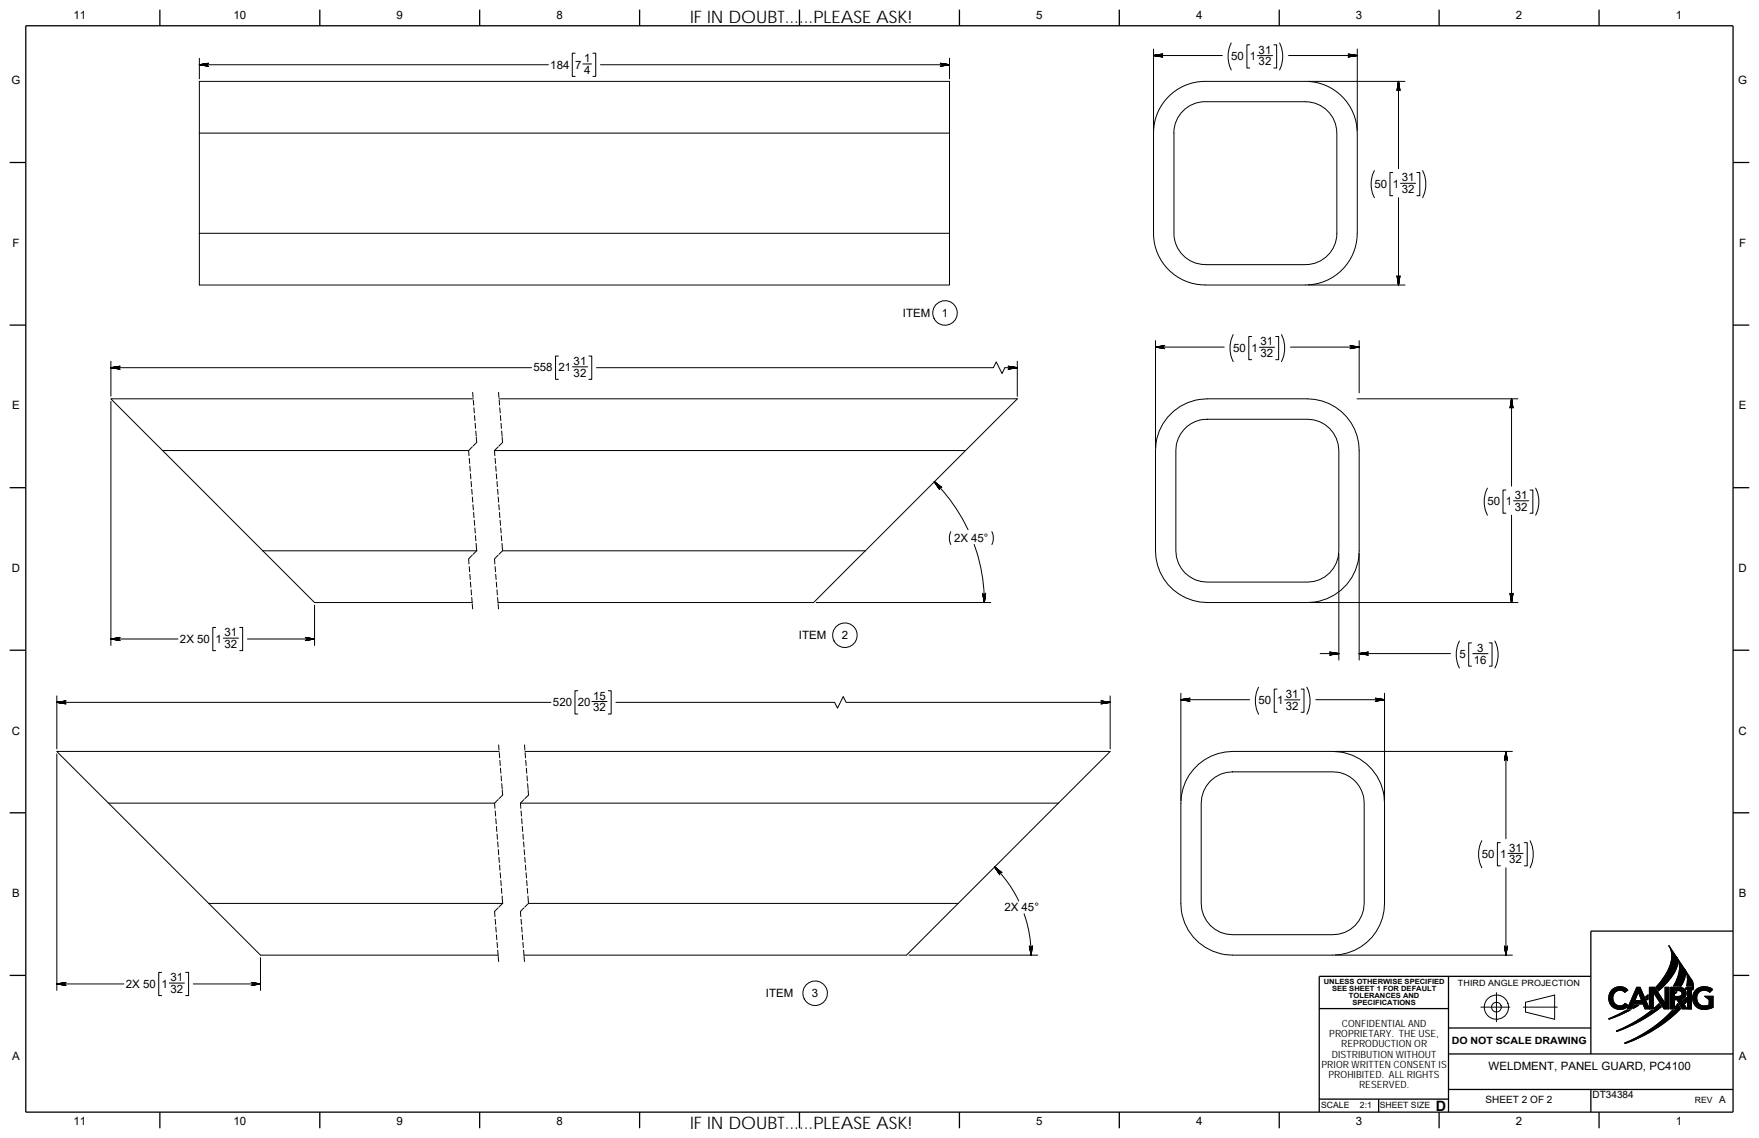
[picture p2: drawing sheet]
<svg xmlns="http://www.w3.org/2000/svg" width="432mm" height="279mm" viewBox="0 0 432 279" stroke-linecap="round" stroke-linejoin="round" font-family="sans-serif">
<g fill="none" stroke="#000" stroke-width=".32">
<path d="M6.3 6.3h419.1v266.7h-419.1zM39.2 2.4v3.9M78.5 2.4v3.9M117.8 2.4v3.9M157 2.4v3.9M196.3 2.4v3.9M235.5 2.4v3.9M274.8 2.4v3.9M314 2.4v3.9M353.3 2.4v3.9M392.5 2.4v3.9M2.4 39.9h3.9"/>
<path d="M425.4 39.9h4M2.4 79.8h3.9M425.4 79.8h4M2.4 119.7h3.9M425.4 119.7h4M6.3 139.7h.1M425.4 139.7h.1M2.4 159.6h3.9M425.4 159.6h4M2.4 199.6h3.9M425.4 199.6h4M2.4 239.5h3.9"/>
<path d="M355.6 239.7v33.3M390.5 239.7h-66.7v33.3M425.4 228.6h-34.9v30.2M425.4 239.5h4M323.8 247.6h31.8M355.6 258.8h69.8M355.6 252.4h34.9M39.2 273v4M78.5 273v4M117.8 273v4M157 273v4M196.3 273v4"/>
<path d="M235.5 273v4M274.8 273v4M314 273v4M323.8 269.9h31.8M338.4 269.9v3.1M353.3 273v4M355.6 267.5h69.8M390.5 267.5v5.5M392.5 273v4"/>
</g>
<g fill="none" stroke="#000" stroke-width=".25">
<path d="M48.9 14.3v5M48.9 15.9h85.7M141.2 13.1h-.7v5.7h.7M143.1 15.7h2.1M145.5 13.1h.7v5.7h-.7M147.4 15.9h85.7M233.1 14.3v5M283.2 13.6h16.9M283.2 12v20M302.2 10.5a7.5 7.5 0 0 0 0 6.7M306.8 11h-.7v5.7h.7M308.7 13.7h3.7"/>
<path d="M312.7 11h.7v5.7h-.7M314.1 10.5a7.5 7.5 0 0 1 0 6.7M316.3 13.6h16.9M321.1 20h23.8M333.2 12v20M343.3 20v21.4M48.9 32.7v-12.7h184.2v12.7M48.9 32.7v24.6M48.9 32.7h184.2M233.1 32.7v24.6M283.2 32.7a12.7 12.7 0 0 1 12.7-12.7h24.6a12.7 12.7 0 0 1 12.7 12.7v24.6a12.7 12.7 0 0 1-12.7 12.7h-24.6a12.7 12.7 0 0 1-12.7-12.7v-24.6M288.2 32.7a7.7 7.7 0 0 1 7.7-7.7h24.6a7.7 7.7 0 0 1 7.7 7.7v24.6a7.7 7.7 0 0 1-7.7 7.7h-24.6"/>
<path d="M288.2 32.7v24.6a7.7 7.7 0 0 0 7.7 7.6M48.9 57.3v12.7h184.2v-12.7M48.9 57.3h184.2M337.4 41.9a7.3 7.3 0 0 0 0 6.6M341.9 42.4h-.7v5.6h.7M343.3 48.5v21.5M343.8 45h3.7M347.8 42.4h.7v5.6h-.7M349.2 41.9a7.4 7.4 0 0 1 0 6.6M321.1 70h23.8M27.2 98.6v59.9M27.2 88.7v8.6"/>
<path d="M27.2 90.3h103.3M116 96.3l.1 1.3M116.2 97.9h-89l12.7 12.7M116.2 98.2l.1 1.3M122.4 96.3l.1 1.3M122.5 97.9h127.2l-12.7 12.7M122.5 98.2l.1 1.3M137.1 87.4h-.7v5.7h.7M140.5 90.1h3.8M144.5 87.4h.8v5.7h-.8M146.4 90.3h97.5l.7-1.4 1.4 2.8 .7-1.4h3M249.7 88.7v8.6"/>
<path d="M283.7 83.6v26.4M283.7 85.2h16.8M302.7 82.1a7.4 7.4 0 0 0 0 6.7M307.3 82.6h-.7v5.7h.7M309.1 85.3h3.8M313.2 82.6h.7v5.7h-.7M314.6 82.1a7.4 7.4 0 0 1 0 6.7M316.8 85.2h16.9M333.1 97.9h39.5M333.7 83.6v12.9M371.1 97.9v21.5M39.9 110.6l24.6 24.6"/>
<path d="M39.9 110.6h75.1M115.2 112.5l.1 1.3M115.3 114.4l.1 1.3M115.5 116.3l.1 1.3M115.7 118.2v1.3M115.9 109.7l-.9 .9 .1 1.3M116.3 100.1l.1 1.3M116.5 102l.1 1.3M116.6 103.9l.1 1.3M116.8 105.8l.1 1.3M116.9 107.4l.1 1.2-.9 .9M121.4 110.6h115.6"/>
<path d="M121.5 112.5l.1 1.3M121.7 114.4l.1 1.3M121.8 116.3l.1 1.3M122 118.2l.1 1.3M122.3 109.7l-.9 .9 .1 1.3M122.7 100.1l.1 1.3M122.8 102l.1 1.3M123 103.9l.1 1.3M123.1 105.8l.2 1.3M123.3 107.4l.1 1.2-.9 .9M229.4 118.3a42 42 0 0 1 8.2 11.8M237 110.6l-24.6 24.6"/>
<path d="M286.9 102.1a12.8 12.8 0 0 1 9.5-4.2h24.6a12.7 12.7 0 0 1 12.7 12.7v24.6a12.7 12.7 0 0 1-12.7 12.7h-24.6a12.7 12.7 0 0 1-12.7-12.7v-24.6a12.6 12.6 0 0 1 3.2-8.5zM290.9 105.2a7.6 7.6 0 0 1 5.5-2.3h24.6a7.7 7.7 0 0 1 7.7 7.7v24.6a7.7 7.7 0 0 1-7.7 7.7h-24.6a7.7 7.7 0 0 1-7.8-7.7v-24.6a7.7 7.7 0 0 1 2.3-5.4zM365.1 119.8a7.4 7.4 0 0 0 0 6.7M377 119.8a7.4 7.4 0 0 1 0 6.7M64.5 135.2l12.7 12.7h38.7l-.1-1.2M64.5 135.2h52.5M115.2 139.1l.1 1.3M115.8 120.1l.1 1.3M115.9 136.3l-.9 .9 .1 1.3M116 122l.1 1.3M116.1 123.9l.1 1.3M116.3 125.8l.1 1.3"/>
<path d="M116.4 127.7l.1 1.3M116.6 129.6l.1 1.3M116.7 131.5l.1 1.3M116.9 133.4l.1 1.8-.9 .9M121.5 139.1l.1 1.3M122.2 120.1l.1 1.3M122.3 136.3l-.9 .9 .1 1.3M122.3 122l.1 1.3M122.4 123.9l.2 1.3M122.6 125.8l.1 1.3M122.8 127.7l.1 1.3M122.9 129.6l.1 1.3"/>
<path d="M123.1 131.5l.1 1.3M123.2 133.4l.2 1.8-.9 .9M123.4 135.2h89M212.4 135.2l-12.7 12.7h-77.4l-.1-1.2M233.4 130.5l-.3 1.4v1l.3 .8M239.1 133.7a41.8 41.8 0 0 1 2.5 14.2M243.5 130.5l.4 1.4-.4 1.8M328.7 135.9v26.2M333.7 135.9v26.2M369.7 120.3h-.7v5.7h.7M371.1 126.5v21.4M371.5 123h3.8"/>
<path d="M375.6 120.3h.7v5.7h-.7M27.2 156.9h16.5M52.9 154.1h-.7v5.6h.7M54.8 156.7h3.7M58.8 154.1h.8v5.6h-.8M60.7 156.9h16.5M77.2 148.6v9.9M115.3 141l.1 1.3M115.5 142.9l.1 1.3M115.7 144.8v1.3M115.9 148.3l.1 1.2M121.7 141l.1 1.3"/>
<path d="M121.8 142.9l.1 1.3M122 144.8l.1 1.3M122.3 148.3l.1 1.2M200.4 147.9h42.8M321.6 147.9h51M358.2 157.4a7.5 7.5 0 0 0 0 6.6M361.2 157.8h-.7v5.8h.7M365.6 157.8h.7v5.8h-.7M367 157.4a7.3 7.3 0 0 1 0 6.6M13.9 172.4h121.4M13.9 170.9v13M141.8 169.6h-.7v5.7h.7"/>
<path d="M145.3 172.2h3.7M149.3 169.6h.7v5.7h-.7M151.2 172.4h53.7l.7 1.5 1.4-2.9 .7 1.4h64.8M272.5 170.9v13M289.9 170.2v26.4M289.9 171.8h16.8M308.9 168.7a7.4 7.4 0 0 0 0 6.7M313.5 169.2h-.7v5.7h.7M315.4 171.8h3.7M319.4 169.2h.7v5.7h-.7M320.8 168.7a7.3 7.3 0 0 1 0 6.7M323 171.8h16.9"/>
<path d="M324.1 160.5h4.6M333.7 160.5h22.4M339.9 170.2v26.4M361.5 160.5h3.8M13.9 185.1v58.1M26.6 197.2l24.6 24.6M26.6 197.2h94.8M121.4 197.2l.1 1.3M121.6 199.1l.1 1.3M122.3 196.3l-.9 .9M122.4 182.9l.1 1.3M122.5 184.5h-108.6l12.7 12.7"/>
<path d="M122.6 184.8l.1 1.3M122.7 186.7l.1 1.3M122.9 188.6l.1 1.2M123 190.5l.1 1.2M123.2 192.4l.1 1.3M123.3 193.9l.1 1.3M123.4 195.2l-.9 .9M127.8 197.2h132M127.8 197.2v1.3M127.9 199.1l.1 1.3M128.7 196.3l-.9 .9M128.8 182.9v1.3"/>
<path d="M128.9 184.5h143.6l-12.7 12.7M128.9 184.8l.1 1.3M129.1 186.7l.1 1.3M129.2 188.6l.1 1.2M129.4 190.5l.1 1.2M129.5 192.4l.1 1.3M129.6 193.9l.2 1.3M129.8 195.2l-1 .9M259.8 197.2l-24.6 24.6M294.3 187.6a12.9 12.9 0 0 1 8.3-3.1h24.6a12.7 12.7 0 0 1 12.7 12.7v24.6a12.7 12.7 0 0 1-12.7 12.7h-24.6a12.7 12.7 0 0 1-12.7-12.7v-24.6a12.6 12.6 0 0 1 4.4-9.6zM297.1 191.7a7.6 7.6 0 0 1 5.5-2.2h24.6a7.7 7.7 0 0 1 7.7 7.7v24.6a7.7 7.7 0 0 1-7.7 7.7h-24.6a7.7 7.7 0 0 1-7.7-7.7v-24.6a7.7 7.7 0 0 1 2.2-5.5zM327.8 184.5h43.5"/>
<path d="M369.7 184.5v21.5M121.7 201l.1 1.3M121.9 202.9l.1 1.3M122 204.8l.1 1.3M122.2 206.7l.1 1.3M122.3 208.6l.1 1.3M122.5 210.5l.1 1.3M122.6 212.4l.1 1.3M122.8 214.3l.1 1.3M122.9 216.2l.1 1.2M123.1 218.1l.1 1.3M123.3 220l.1 1.8"/>
<path d="M128.1 201l.1 1.3M128.2 202.9l.1 1.3M128.4 204.8l.1 1.3M128.5 206.7l.1 1.3M128.7 208.6l.1 1.3M128.8 210.5l.1 1.3M129 212.4l.1 1.3M129.1 214.3l.1 1.3M129.3 216.2l.1 1.2M129.4 218.1l.1 1.3M129.6 220l.2 1.8M244.2 212.9a30.4 30.4 0 0 1 5.9 8.3"/>
<path d="M363.7 206.4a7.4 7.4 0 0 0 0 6.7M368.3 206.9h-.7v5.7h.7M369.7 213.1v21.4M370.2 209.5h3.7M374.2 206.9h.7v5.7h-.7M375.6 206.4a7.4 7.4 0 0 1 0 6.7M39.7 238.7h-.7v5.7h.7M45.6 238.7h.7v5.7h-.7M51.2 221.8l12.7 12.7h58.4M51.2 221.8h72.2M63.9 235.1v8.1M121.4 223.8l.1 1.2"/>
<path d="M121.6 225.7l.1 1.2M121.7 227.6l.1 1.3M121.9 229.5l.1 1.2M122 231.4l.1 1.2M122.2 233.3l.1 1.2M122.3 222.9l-.9 .9M122.3 234.8l.1 1.3M123.4 221.8l-.9 .9M127.8 223.8v1.2M127.9 225.7l.1 1.2M128.1 227.6l.1 1.3M128.2 229.5l.1 1.2"/>
<path d="M128.4 231.4l.1 1.2M128.5 233.3l.1 1.2M128.7 222.9l-.9 .9M128.7 234.8l.1 1.3M129.8 221.8h105.4M129.8 221.8l-1 .9M223.2 234.5h31.5M235.2 221.8l-12.7 12.7h-93.9M251.4 224.4a30.5 30.5 0 0 1 1.7 10.1M327.8 234.5h43.5M409.7 232.2l1.8 2.7 .3 .7a4.5 4.5 0 0 1-1.1 3.7l-1.3 1.7-2.3 2.3-.6-.9a13.7 13.7 0 0 0 3.9-7.3 4.4 4.4 0 0 0-.7-2.9zM411.5 234.9l1.9 2.8a4 4 0 0 1-.8 4.4h-1.8a6.9 6.9 0 0 0 .7-7.1z"/>
<path d="M413.5 238l2 3 .2 1-.2 1v-.9h-1.5a5.2 5.2 0 0 0-.5-4.1zM13.9 241.6h16.5M41.6 241.4h3.7M47.5 241.6h16.4M363.5 247.3h7.1M367.3 243.7v7.1M374 247.3h8.3M374.5 246.1l7.1-1.8v6l-7.1-1.8zM394.9 250.1l4.3-2.1h.9l-3.3 1.6-1.8 .6zM395.5 243.3a2.95 2.95 0 0 1 2.9-1l1.2 .8-.7 .5-.7-.4h-.9l-1.1 .7a2.2 2.2 0 0 0 .1 2.3l.4 .5 .6 .3 1-.1 .6-.6 .8 .6a2.72 2.72 0 0 1-3.1 .7 2.72 2.72 0 0 1-1.7-2.6l.1-.7zM396.8 253.1a35.6 35.6 0 0 0 8.7-5.1h.6v-.6l1.2-1 .5 .8a36.6 36.6 0 0 1-10.9 6zM398.8 256.1a32.8 32.8 0 0 0 11.8-8.1h.7a1.97 1.97 0 0 1 .6-1.6l.6 1.3a35.8 35.8 0 0 1-13.6 8.5z"/>
<path d="M401.2 246.8h1.1l-1.4 .8zM401.8 242.4h.8l2.3 5.3v-5.3h1.3l2.5 3.9v-3.9h1v5.3h-1.2l-2.6-4.1-.1 4.1h-2l-.5-1.2h-2.3l-.5 1.2h-1zM402.2 243.5l.8 2.2h-1.7zM404 244.8l.6-.5v1l-.3 .2zM405.8 243.6h.1M410.1 242.4h2.5l1 .6 .3 .6-.1 1-.5 .5-.6 .3 1.4 2.3h-1.2l-1.2-2.3h-.7v2.3h-.9zM411 243.2l1.6 .2 .3 .4-.1 .5-.6 .3h-1.2zM411.3 243.5h.3l-.3 .4zM413.2 245.6l.7-.7v1.1l-.2 .4zM413.9 242.4v.5zM414.3 242.4h.9v5.3h-.9zM416.1 243.3a3.2 3.2 0 0 1 4.3-.4l-.7 .7a1.9 1.9 0 0 0-2-.4l-.8 .6a2.14 2.14 0 0 0 0 2.5l1 .7 1.6-.3 .1-1.3-1.1-.8h2v2.7a3.6 3.6 0 0 1-4-.1 2.7 2.7 0 0 1-1-2.2l.1-.7z"/>
<circle cx="232" cy="76.8" r="3"/>
<circle cx="207.4" cy="156" r="3"/>
<circle cx="200.1" cy="243.9" r="3"/>
<circle cx="367.3" cy="247.3" r="2.98"/>
<circle cx="367.3" cy="247.3" r="1.2"/>
</g>
<g fill="#000" stroke="#000" stroke-width=".25">
<path d="M330.9 13.3l2.3 .3zM283.7 85.2l2.2 .4zM331.4 85.6l2.3-.4z"/>
<path d="M48.9 15.9l2.3-.4z" fill-rule="evenodd"/>
<path d="M48.9 15.9l2.2-.3z" fill-rule="evenodd"/>
<path d="M48.9 15.9l2.1-.3z" fill-rule="evenodd"/>
<path d="M48.9 15.9l2-.2z" fill-rule="evenodd"/>
<path d="M48.9 15.9l2-.1v.2z" fill-rule="evenodd"/>
<path d="M48.9 15.9l2 .2z" fill-rule="evenodd"/>
<path d="M48.9 15.9l2.1 .3z" fill-rule="evenodd"/>
<path d="M48.9 15.9l2.2 .3z" fill-rule="evenodd"/>
<path d="M48.9 15.9l2.3 .4z" fill-rule="evenodd"/>
<path d="M230.8 16.3l2.3-.4z" fill-rule="evenodd"/>
<path d="M230.9 16.2l2.2-.3z" fill-rule="evenodd"/>
<path d="M231.1 16.1l2-.2-2.1 .3z" fill-rule="evenodd"/>
<path d="M231.2 16l1.9-.1-2 .2z" fill-rule="evenodd"/>
<path d="M231.2 15.8l1.9 .1-1.9 .1z" fill-rule="evenodd"/>
<path d="M231.1 15.7l2 .2z" fill-rule="evenodd"/>
<path d="M231 15.6l2.1 .3z" fill-rule="evenodd"/>
<path d="M230.9 15.6l2.2 .3z" fill-rule="evenodd"/>
<path d="M230.8 15.5l2.3 .4z" fill-rule="evenodd"/>
<path d="M283.2 13.6l2.3-.3z" fill-rule="evenodd"/>
<path d="M283.2 13.6l2.1-.3z" fill-rule="evenodd"/>
<path d="M283.2 13.6l2-.3z" fill-rule="evenodd"/>
<path d="M283.2 13.6l2-.2z" fill-rule="evenodd"/>
<path d="M283.2 13.6h1.9v.1z" fill-rule="evenodd"/>
<path d="M283.2 13.6l2 .2z" fill-rule="evenodd"/>
<path d="M283.2 13.6l2 .3z" fill-rule="evenodd"/>
<path d="M283.2 13.6l2.1 .4z" fill-rule="evenodd"/>
<path d="M283.2 13.6l2.3 .4z" fill-rule="evenodd"/>
<path d="M330.9 14l2.3-.4z" fill-rule="evenodd"/>
<path d="M331 14l2.2-.4z" fill-rule="evenodd"/>
<path d="M331.2 13.8l2-.2-2.1 .3z" fill-rule="evenodd"/>
<path d="M331.3 13.7l1.9-.1z" fill-rule="evenodd"/>
<path d="M331.3 13.6h1.9l-1.9 .1z" fill-rule="evenodd"/>
<path d="M331.2 13.4l2 .2z" fill-rule="evenodd"/>
<path d="M331.1 13.3l2.1 .3z" fill-rule="evenodd"/>
<path d="M331 13.3l2.2 .3z" fill-rule="evenodd"/>
<path d="M343.3 20l.4 2.3z" fill-rule="evenodd"/>
<path d="M343.3 20l.3 2.1z" fill-rule="evenodd"/>
<path d="M343.3 20l.3 2z" fill-rule="evenodd"/>
<path d="M343.3 20l.2 1.9z" fill-rule="evenodd"/>
<path d="M343.3 20l.1 1.9h-.2z" fill-rule="evenodd"/>
<path d="M343.3 20l-.2 1.9z" fill-rule="evenodd"/>
<path d="M343.3 20l-.3 2z" fill-rule="evenodd"/>
<path d="M343.3 20l-.3 2.1z" fill-rule="evenodd"/>
<path d="M343.3 20l-.4 2.3z" fill-rule="evenodd"/>
<path d="M342.9 67.7l.4 2.3z" fill-rule="evenodd"/>
<path d="M343 67.8l.3 2.2z" fill-rule="evenodd"/>
<path d="M343 67.9l.3 2.1z" fill-rule="evenodd"/>
<path d="M343.1 68l.2 2z" fill-rule="evenodd"/>
<path d="M343.2 68.1h.2l-.1 1.9z" fill-rule="evenodd"/>
<path d="M343.4 68.1l-.1 1.9z" fill-rule="evenodd"/>
<path d="M343.5 68l.1-.1-.3 2.1z" fill-rule="evenodd"/>
<path d="M343.6 67.8l-.3 2.2z" fill-rule="evenodd"/>
<path d="M343.7 67.7l-.4 2.3z" fill-rule="evenodd"/>
<path d="M27.2 90.3l2.3-.4z" fill-rule="evenodd"/>
<path d="M27.2 90.3l2.2-.4z" fill-rule="evenodd"/>
<path d="M27.2 90.3l2.1-.3z" fill-rule="evenodd"/>
<path d="M27.2 90.3l2-.2z" fill-rule="evenodd"/>
<path d="M27.2 90.3l1.9-.1v.1z" fill-rule="evenodd"/>
<path d="M27.2 90.3l2 .2z" fill-rule="evenodd"/>
<path d="M27.2 90.3l2.1 .3z" fill-rule="evenodd"/>
<path d="M27.2 90.3l2.2 .3z" fill-rule="evenodd"/>
<path d="M27.2 90.3l2.3 .4z" fill-rule="evenodd"/>
<path d="M247.4 90.7l2.3-.4z" fill-rule="evenodd"/>
<path d="M247.6 90.6l2.1-.3z" fill-rule="evenodd"/>
<path d="M247.7 90.6l2-.3z" fill-rule="evenodd"/>
<path d="M247.8 90.3h1.9l-1.9 .2z" fill-rule="evenodd"/>
<path d="M247.8 90.2l1.9 .1h-1.9z" fill-rule="evenodd"/>
<path d="M247.8 90.1l1.9 .2z" fill-rule="evenodd"/>
<path d="M247.7 90l2 .3z" fill-rule="evenodd"/>
<path d="M247.6 89.9l2.1 .4z" fill-rule="evenodd"/>
<path d="M247.4 89.9l2.3 .4z" fill-rule="evenodd"/>
<path d="M283.7 85.2l2.2-.4z" fill-rule="evenodd"/>
<path d="M283.7 85.2l2.1-.3z" fill-rule="evenodd"/>
<path d="M283.7 85.2l2-.3z" fill-rule="evenodd"/>
<path d="M283.7 85.2l1.9-.2v.2z" fill-rule="evenodd"/>
<path d="M283.7 85.2l1.9 .1z" fill-rule="evenodd"/>
<path d="M283.7 85.2l1.9 .2z" fill-rule="evenodd"/>
<path d="M283.7 85.2l2 .3z" fill-rule="evenodd"/>
<path d="M283.7 85.2l2.1 .4z" fill-rule="evenodd"/>
<path d="M331.5 85.6l2.2-.4z" fill-rule="evenodd"/>
<path d="M331.7 85.4l2-.2-2.1 .3z" fill-rule="evenodd"/>
<path d="M331.7 85.3l2-.1-2 .2z" fill-rule="evenodd"/>
<path d="M331.7 85.2h2z" fill-rule="evenodd"/>
<path d="M331.7 85l2 .2h-2z" fill-rule="evenodd"/>
<path d="M331.6 84.9l2.1 .3z" fill-rule="evenodd"/>
<path d="M331.5 84.9l2.2 .3z" fill-rule="evenodd"/>
<path d="M331.4 84.8l2.3 .4z" fill-rule="evenodd"/>
<path d="M371.1 97.9l.3 2.3z" fill-rule="evenodd"/>
<path d="M371.1 97.9l.3 2.2z" fill-rule="evenodd"/>
<path d="M371.1 97.9l.2 2.1z" fill-rule="evenodd"/>
<path d="M371.1 97.9l.1 2z" fill-rule="evenodd"/>
<path d="M371.1 97.9v2h-.1z" fill-rule="evenodd"/>
<path d="M371.1 97.9l-.2 2z" fill-rule="evenodd"/>
<path d="M371.1 97.9l-.3 2.1z" fill-rule="evenodd"/>
<path d="M371.1 97.9l-.4 2.2z" fill-rule="evenodd"/>
<path d="M371.1 97.9l-.4 2.3z" fill-rule="evenodd"/>
<path d="M229.4 118.3l1.8 1.4z" fill-rule="evenodd"/>
<path d="M229.4 118.3l1.7 1.3z" fill-rule="evenodd"/>
<path d="M229.4 118.3l1.6 1.3z" fill-rule="evenodd"/>
<path d="M229.4 118.3l1.4 1.3z" fill-rule="evenodd"/>
<path d="M229.4 118.3l1.3 1.3-.1 .1z" fill-rule="evenodd"/>
<path d="M229.4 118.3l1.2 1.5z" fill-rule="evenodd"/>
<path d="M229.4 118.3l1.2 1.7z" fill-rule="evenodd"/>
<path d="M229.4 118.3l1.2 1.8z" fill-rule="evenodd"/>
<path d="M229.4 118.3l1.3 1.9z" fill-rule="evenodd"/>
<path d="M27.2 156.9l2.3-.4z" fill-rule="evenodd"/>
<path d="M27.2 156.9l2.2-.4z" fill-rule="evenodd"/>
<path d="M27.2 156.9l2.1-.3z" fill-rule="evenodd"/>
<path d="M27.2 156.9l2-.2z" fill-rule="evenodd"/>
<path d="M27.2 156.9l1.9-.1v.2z" fill-rule="evenodd"/>
<path d="M27.2 156.9l2 .2z" fill-rule="evenodd"/>
<path d="M27.2 156.9l2.1 .3z" fill-rule="evenodd"/>
<path d="M27.2 156.9l2.2 .3z" fill-rule="evenodd"/>
<path d="M27.2 156.9l2.3 .4z" fill-rule="evenodd"/>
<path d="M74.9 157.3l2.3-.4z" fill-rule="evenodd"/>
<path d="M75.1 157.2l2.1-.3z" fill-rule="evenodd"/>
<path d="M75.2 157.2l2-.3z" fill-rule="evenodd"/>
<path d="M75.3 157l1.9-.1-2 .2z" fill-rule="evenodd"/>
<path d="M75.3 156.8l1.9 .1-1.9 .1z" fill-rule="evenodd"/>
<path d="M75.2 156.7l2 .2z" fill-rule="evenodd"/>
<path d="M75.2 156.6l2 .3z" fill-rule="evenodd"/>
<path d="M75.1 156.5l2.1 .4z" fill-rule="evenodd"/>
<path d="M74.9 156.5l2.3 .4z" fill-rule="evenodd"/>
<path d="M241.2 145.6l.4 2.3z" fill-rule="evenodd"/>
<path d="M241.2 145.8l.4 2.1z" fill-rule="evenodd"/>
<path d="M241.3 145.9l.3 2z" fill-rule="evenodd"/>
<path d="M241.4 146l.2 1.9z" fill-rule="evenodd"/>
<path d="M241.5 146h.2l-.1 1.9z" fill-rule="evenodd"/>
<path d="M241.7 146l-.1 1.9z" fill-rule="evenodd"/>
<path d="M241.9 145.9l-.3 2z" fill-rule="evenodd"/>
<path d="M241.9 145.8l-.3 2.1z" fill-rule="evenodd"/>
<path d="M242 145.6l-.4 2.3z" fill-rule="evenodd"/>
<path d="M370.7 145.6l.4 2.3z" fill-rule="evenodd"/>
<path d="M370.7 145.8l.4 2.1z" fill-rule="evenodd"/>
<path d="M370.8 145.9l.3 2z" fill-rule="evenodd"/>
<path d="M370.9 145.9l.2 2z" fill-rule="evenodd"/>
<path d="M371 146h.1v1.9z" fill-rule="evenodd"/>
<path d="M371.1 146l.1-.1-.1 2z" fill-rule="evenodd"/>
<path d="M371.2 145.9l-.1 2z" fill-rule="evenodd"/>
<path d="M371.4 145.8l-.3 2.1z" fill-rule="evenodd"/>
<path d="M371.4 145.6l-.3 2.3z" fill-rule="evenodd"/>
<path d="M13.9 172.4l2.3-.3z" fill-rule="evenodd"/>
<path d="M13.9 172.4l2.2-.3z" fill-rule="evenodd"/>
<path d="M13.9 172.4l2.1-.2z" fill-rule="evenodd"/>
<path d="M13.9 172.4l2-.1z" fill-rule="evenodd"/>
<path d="M13.9 172.4h2v.1z" fill-rule="evenodd"/>
<path d="M13.9 172.4l2 .2z" fill-rule="evenodd"/>
<path d="M13.9 172.4l2.1 .3z" fill-rule="evenodd"/>
<path d="M13.9 172.4l2.2 .4z" fill-rule="evenodd"/>
<path d="M13.9 172.4l2.3 .4z" fill-rule="evenodd"/>
<path d="M270.2 172.8l2.3-.4z" fill-rule="evenodd"/>
<path d="M270.4 172.8l2.1-.4z" fill-rule="evenodd"/>
<path d="M270.5 172.7l2-.3z" fill-rule="evenodd"/>
<path d="M270.6 172.5l1.9-.1-1.9 .2z" fill-rule="evenodd"/>
<path d="M270.6 172.4h1.9l-1.9 .1z" fill-rule="evenodd"/>
<path d="M270.6 172.3l1.9 .1z" fill-rule="evenodd"/>
<path d="M270.5 172.2l2 .2z" fill-rule="evenodd"/>
<path d="M270.4 172.1l2.1 .3z" fill-rule="evenodd"/>
<path d="M270.2 172.1l2.3 .3z" fill-rule="evenodd"/>
<path d="M289.9 171.8l2.3-.4z" fill-rule="evenodd"/>
<path d="M289.9 171.8l2.1-.4z" fill-rule="evenodd"/>
<path d="M289.9 171.8l2-.3z" fill-rule="evenodd"/>
<path d="M289.9 171.8l1.9-.2v.1z" fill-rule="evenodd"/>
<path d="M289.9 171.8l1.9 .1z" fill-rule="evenodd"/>
<path d="M289.9 171.8l1.9 .2z" fill-rule="evenodd"/>
<path d="M289.9 171.8l2 .3z" fill-rule="evenodd"/>
<path d="M289.9 171.8l2.1 .3z" fill-rule="evenodd"/>
<path d="M289.9 171.8l2.3 .4z" fill-rule="evenodd"/>
<path d="M326.4 160.8l2.3-.3z" fill-rule="evenodd"/>
<path d="M326.5 160.8l2.2-.3z" fill-rule="evenodd"/>
<path d="M326.7 160.6l2-.1-2.1 .2z" fill-rule="evenodd"/>
<path d="M326.7 160.5h2z" fill-rule="evenodd"/>
<path d="M326.7 160.4l2 .1h-2z" fill-rule="evenodd"/>
<path d="M326.7 160.3l2 .2z" fill-rule="evenodd"/>
<path d="M326.6 160.2l2.1 .3z" fill-rule="evenodd"/>
<path d="M326.5 160.1l2.2 .4z" fill-rule="evenodd"/>
<path d="M326.4 160.1l2.3 .4z" fill-rule="evenodd"/>
<path d="M333.7 160.5l2.2-.4z" fill-rule="evenodd"/>
<path d="M333.7 160.5l2.1-.4z" fill-rule="evenodd"/>
<path d="M333.7 160.5l2-.3z" fill-rule="evenodd"/>
<path d="M333.7 160.5l1.9-.2z" fill-rule="evenodd"/>
<path d="M333.7 160.5l1.9-.1v.1z" fill-rule="evenodd"/>
<path d="M333.7 160.5l1.9 .1z" fill-rule="evenodd"/>
<path d="M333.7 160.5l2 .2z" fill-rule="evenodd"/>
<path d="M333.7 160.5l2.1 .3z" fill-rule="evenodd"/>
<path d="M333.7 160.5l2.2 .3z" fill-rule="evenodd"/>
<path d="M337.6 172.2l2.3-.4z" fill-rule="evenodd"/>
<path d="M337.7 172.1l2.2-.3z" fill-rule="evenodd"/>
<path d="M337.9 172l2-.2-2.1 .3z" fill-rule="evenodd"/>
<path d="M337.9 171.9l2-.1-2 .2z" fill-rule="evenodd"/>
<path d="M337.9 171.7l2 .1z" fill-rule="evenodd"/>
<path d="M337.9 171.6l2 .2-2-.1z" fill-rule="evenodd"/>
<path d="M337.8 171.5l2.1 .3z" fill-rule="evenodd"/>
<path d="M337.7 171.4l2.2 .4z" fill-rule="evenodd"/>
<path d="M337.6 171.4l2.3 .4z" fill-rule="evenodd"/>
<path d="M369.7 184.5l.4 2.3z" fill-rule="evenodd"/>
<path d="M369.7 184.5l.3 2.2z" fill-rule="evenodd"/>
<path d="M369.7 184.5l.3 2.1z" fill-rule="evenodd"/>
<path d="M369.7 184.5l.2 2z" fill-rule="evenodd"/>
<path d="M369.7 184.5v1.9h-.1z" fill-rule="evenodd"/>
<path d="M369.7 184.5l-.2 2z" fill-rule="evenodd"/>
<path d="M369.7 184.5l-.3 2.1z" fill-rule="evenodd"/>
<path d="M369.7 184.5l-.4 2.2z" fill-rule="evenodd"/>
<path d="M369.7 184.5l-.4 2.3z" fill-rule="evenodd"/>
<path d="M244.2 212.9l1.8 1.4z" fill-rule="evenodd"/>
<path d="M244.2 212.9l1.7 1.3z" fill-rule="evenodd"/>
<path d="M244.2 212.9l1.6 1.3z" fill-rule="evenodd"/>
<path d="M244.2 212.9l1.4 1.3z" fill-rule="evenodd"/>
<path d="M244.2 212.9l1.2 1.4z" fill-rule="evenodd"/>
<path d="M244.2 212.9l1.2 1.5z" fill-rule="evenodd"/>
<path d="M244.2 212.9l1.2 1.6z" fill-rule="evenodd"/>
<path d="M244.2 212.9l1.2 1.8z" fill-rule="evenodd"/>
<path d="M244.2 212.9l1.2 1.9z" fill-rule="evenodd"/>
<path d="M252.7 232.2l.4 2.3z" fill-rule="evenodd"/>
<path d="M252.7 232.3l.4 2.2z" fill-rule="evenodd"/>
<path d="M252.8 232.5l.3 2z" fill-rule="evenodd"/>
<path d="M252.9 232.5l.2 2z" fill-rule="evenodd"/>
<path d="M253 232.6h.1v1.9z" fill-rule="evenodd"/>
<path d="M253.1 232.6l.1-.1-.1 2z" fill-rule="evenodd"/>
<path d="M253.3 232.4l-.2 2.1z" fill-rule="evenodd"/>
<path d="M253.4 232.3l-.3 2.2z" fill-rule="evenodd"/>
<path d="M253.4 232.2l-.3 2.3z" fill-rule="evenodd"/>
<path d="M369.3 232.2l.4 2.3z" fill-rule="evenodd"/>
<path d="M369.3 232.3l.4 2.2z" fill-rule="evenodd"/>
<path d="M369.4 232.5l.3 2z" fill-rule="evenodd"/>
<path d="M369.5 232.5l.2 2z" fill-rule="evenodd"/>
<path d="M369.6 232.6h.1v1.9z" fill-rule="evenodd"/>
<path d="M369.7 232.6l.2-.1-.2 2z" fill-rule="evenodd"/>
<path d="M370 232.5l-.3 2z" fill-rule="evenodd"/>
<path d="M370 232.3l-.3 2.2z" fill-rule="evenodd"/>
<path d="M370.1 232.2l-.4 2.3z" fill-rule="evenodd"/>
<path d="M409.7 232.2l1.9 2.8-.1-.1a2.55 2.55 0 0 1 0 2.9 17.3 17.3 0 0 1-4.4 5.5l-.6-.9a12.2 12.2 0 0 0 3.9-8.1l-.2-.9z" fill-rule="evenodd"/>
<path d="M13.9 241.6l2.3-.4z" fill-rule="evenodd"/>
<path d="M13.9 241.6l2.2-.4z" fill-rule="evenodd"/>
<path d="M13.9 241.6l2.1-.3z" fill-rule="evenodd"/>
<path d="M13.9 241.6l2-.2z" fill-rule="evenodd"/>
<path d="M13.9 241.6l2-.1v.1z" fill-rule="evenodd"/>
<path d="M13.9 241.6l2 .2z" fill-rule="evenodd"/>
<path d="M13.9 241.6l2.1 .3z" fill-rule="evenodd"/>
<path d="M13.9 241.6l2.2 .3z" fill-rule="evenodd"/>
<path d="M13.9 241.6l2.3 .4z" fill-rule="evenodd"/>
<path d="M61.7 242l2.2-.4z" fill-rule="evenodd"/>
<path d="M61.8 241.9l2.1-.3z" fill-rule="evenodd"/>
<path d="M61.9 241.9l2-.3z" fill-rule="evenodd"/>
<path d="M62 241.6h1.9l-1.9 .2z" fill-rule="evenodd"/>
<path d="M62 241.5l1.9 .1h-1.9z" fill-rule="evenodd"/>
<path d="M62 241.4l1.9 .2z" fill-rule="evenodd"/>
<path d="M61.9 241.3l2 .3z" fill-rule="evenodd"/>
<path d="M61.8 241.2l2.1 .4z" fill-rule="evenodd"/>
<path d="M61.7 241.2l2.2 .4z" fill-rule="evenodd"/>
<path d="M394.9 250.1l4.3-2.1h.9l-4.1 1.9-1 .3z" fill-rule="evenodd"/>
<path d="M395.8 243a2.65 2.65 0 0 1 3.8 .1l-.7 .5a1.88 1.88 0 0 0-3 1 1.88 1.88 0 0 0 2 2.4l.5-.2 .5-.5 .8 .6a2.78 2.78 0 0 1-4 .1 2.78 2.78 0 0 1 .1-4z" fill-rule="evenodd"/>
<path d="M398.8 256.1l2.6-1.2 3.6-2.1a29.1 29.1 0 0 0 5.6-4.8h.7v-.9l.6-.7 .6 1.3a35.8 35.8 0 0 1-13.6 8.5z" fill-rule="evenodd"/>
<path d="M401.8 242.4l-2.3 5.3h1l.5-1.2h2.3l.5 1.2h1.1l-2.3-5.3zM402.2 243.5l.8 2.2h-1.7z" fill-rule="evenodd"/>
<path d="M401.2 246.8h1.1l-1.4 .8z" fill-rule="evenodd"/>
<path d="M404.1 244.6l.5-.3v1l-.3 .2-.3-.7z" fill-rule="evenodd"/>
<path d="M396.8 253.1l4.8-2.4 3.9-2.7h.6a1.72 1.72 0 0 1 1.2-1.6l.5 .8a37 37 0 0 1-10.9 6z" fill-rule="evenodd"/>
<path d="M404.9 242.4h1.3l2.5 3.9v-3.9h1v5.3h-1.2l-2.6-4.1-.1 4.1h-.9z" fill-rule="evenodd"/>
<path d="M411.3 243.5h.3l-.3 .4z" fill-rule="evenodd"/>
<path d="M411.6 235l1.8 2.7a4.2 4.2 0 0 1-.8 4.4h-1.8a6.9 6.9 0 0 0 .8-7.1z" fill-rule="evenodd"/>
<path d="M411 243.2h1.3l.5 .3a.77 .77 0 0 1 0 .9 .77 .77 0 0 1-.9 .2h-.9zM410.1 242.4v5.3h.9v-2.3h.7l1.2 2.3h1.2l-1.4-2.3a1.52 1.52 0 0 0 1.2-1.9 1.52 1.52 0 0 0-1.9-1.1z" fill-rule="evenodd"/>
<path d="M413.2 245.6l.7-.7v1.1l-.2 .4z" fill-rule="evenodd"/>
<path d="M413.9 242.4v.5z" fill-rule="evenodd"/>
<path d="M414.3 242.4v5.3h.9v-5.3z" fill-rule="evenodd"/>
<path d="M413.5 238l2 3.1 .2 .9-.2 1v-.9h-1.5a5.1 5.1 0 0 0-.5-4.1z" fill-rule="evenodd"/>
<path d="M416.5 242.8a3.3 3.3 0 0 1 3.9 .1l-.7 .7a1.94 1.94 0 0 0-2.6 .1 1.94 1.94 0 0 0-.1 2.6 1.94 1.94 0 0 0 2.6 .4v-1.3l-1.1-.8h2v2.7a3.3 3.3 0 0 1-4.8-1.1 2.9 2.9 0 0 1 .8-3.4z" fill-rule="evenodd"/>
</g>
<g font-size="4.2">
<text x="169.4" y="5.6">IF IN DOUBT......PLEASE ASK!</text>
<text x="169.4" y="277.1">IF IN DOUBT......PLEASE ASK!</text>
</g>
<text font-size="3.5" x="352.4" y="272.7">D</text>
<g font-size="2.8">
<text x="18.1" y="4.7">11</text>
<text x="57.3" y="4.7">10</text>
<text x="97.3" y="4.7">9</text>
<text x="136.6" y="4.7">8</text>
<text x="254.4" y="4.7">5</text>
<text x="293.6" y="4.7">4</text>
<text x="332.9" y="4.7">3</text>
<text x="372.1" y="4.7">2</text>
<text x="411.4" y="4.7">1</text>
<text x="135.1" y="16.8">184</text>
<text x="141.2" y="16.8">7</text>
<text x="143.4" y="15.2">1</text>
<text x="302.2" y="14.8">50</text>
<text x="306.8" y="14.8">1</text>
<text x="309" y="13.2">31</text>
<text x="309" y="16.1">32</text>
<text x="2.9" y="20.7">G</text>
<text x="143.4" y="18.1">4</text>
<text x="426.7" y="20.7">G</text>
<text x="337.4" y="46.1">50</text>
<text x="341.9" y="46.1">1</text>
<text x="344.1" y="44.5">31</text>
<text x="344.1" y="47.4">32</text>
<text x="3.1" y="60.6">F</text>
<text x="427" y="60.6">F</text>
<text x="221.7" y="77.7">ITEM</text>
<text x="231.2" y="77.7">1</text>
<text x="140.8" y="89.6">31</text>
<text x="302.7" y="86.4">50</text>
<text x="307.3" y="86.4">1</text>
<text x="309.4" y="84.8">31</text>
<text x="309.4" y="87.7">32</text>
<text x="131" y="91.2">558</text>
<text x="137.1" y="91.2">21</text>
<text x="140.8" y="92.5">32</text>
<text x="3" y="100.5">E</text>
<text x="426.9" y="100.5">E</text>
<text x="365.1" y="124.1">50</text>
<text x="369.7" y="124.1">1</text>
<text x="371.8" y="122.5">31</text>
<text x="371.8" y="125.4">32</text>
<text x="234.2" y="133.1">2X 45°</text>
<text x="2.9" y="140.4">D</text>
<text x="426.8" y="140.4">D</text>
<text x="44.2" y="157.8">2X 50</text>
<text x="52.9" y="157.8">1</text>
<text x="55.1" y="156.2">31</text>
<text x="55.1" y="159.1">32</text>
<text x="196.1" y="156.9">ITEM</text>
<text x="206.6" y="156.9">2</text>
<text x="358.2" y="161.6">5</text>
<text x="362.6" y="160">3</text>
<text x="361.8" y="162.9">16</text>
<text x="135.7" y="173.4">520</text>
<text x="141.8" y="173.4">20</text>
<text x="145.6" y="171.8">15</text>
<text x="308.9" y="173">50</text>
<text x="313.5" y="173">1</text>
<text x="315.7" y="171.4">31</text>
<text x="145.6" y="174.7">32</text>
<text x="315.7" y="174.2">32</text>
<text x="2.9" y="180.3">C</text>
<text x="426.8" y="180.3">C</text>
<text x="370.5" y="209.1">31</text>
<text x="363.7" y="210.7">50</text>
<text x="368.3" y="210.7">1</text>
<text x="370.5" y="211.9">32</text>
<text x="3" y="220.2">B</text>
<text x="426.9" y="220.2">B</text>
<text x="246.5" y="223.7">2X 45°</text>
<text x="30.9" y="242.5">2X 50</text>
<text x="39.7" y="242.5">1</text>
<text x="41.8" y="240.9">31</text>
<text x="41.8" y="243.8">32</text>
<text x="188" y="244.8">ITEM</text>
<text x="199.3" y="244.8">3</text>
<text x="3" y="260.2">A</text>
<text x="365.4" y="262.7">WELDMENT, PANEL GUARD, PC4100</text>
<text x="426.9" y="260.2">A</text>
<text x="18.1" y="276.2">11</text>
<text x="57.3" y="276.2">10</text>
<text x="97.3" y="276.2">9</text>
<text x="136.6" y="276.2">8</text>
<text x="254.4" y="276.2">5</text>
<text x="293.6" y="276.2">4</text>
<text x="332.9" y="276.2">3</text>
<text x="372.1" y="276.2">2</text>
<text x="411.4" y="276.2">1</text>
</g>
<g font-size="2.5">
<text x="326.3" y="254.7">PROPRIETARY. THE USE,</text>
<text x="329.2" y="257.2">REPRODUCTION OR</text>
<text x="329.4" y="252.2">CONFIDENTIAL AND</text>
<text x="356.4" y="256.4">DO NOT SCALE DRAWING</text>
<text x="324.4" y="262.1">PRIOR WRITTEN CONSENT IS</text>
<text x="327" y="259.7">DISTRIBUTION WITHOUT</text>
<text x="326.1" y="264.6">PROHIBITED. ALL RIGHTS</text>
<text x="333.6" y="267.1">RESERVED.</text>
<text x="390.9" y="269.6">DT34384</text>
<text x="364.7" y="270.9">SHEET 2 OF 2</text>
<text x="422" y="270.9">A</text>
</g>
<g font-size="2.1">
<text x="357.9" y="242">THIRD ANGLE PROJECTION</text>
<text x="324.3" y="272.1">SCALE</text>
<text x="333.8" y="272.1">2:1</text>
<text x="338.7" y="272.1">SHEET SIZE</text>
<text x="416.1" y="270.9">REV</text>
</g>
<g font-size="1.8">
<text x="325" y="241.6">UNLESS OTHERWISE SPECIFIED</text>
<text x="327" y="243.3">SEE SHEET 1 FOR DEFAULT</text>
<text x="331.1" y="245.1">TOLERANCES AND</text>
<text x="332" y="246.9">SPECIFICATIONS</text>
</g>
</svg>
